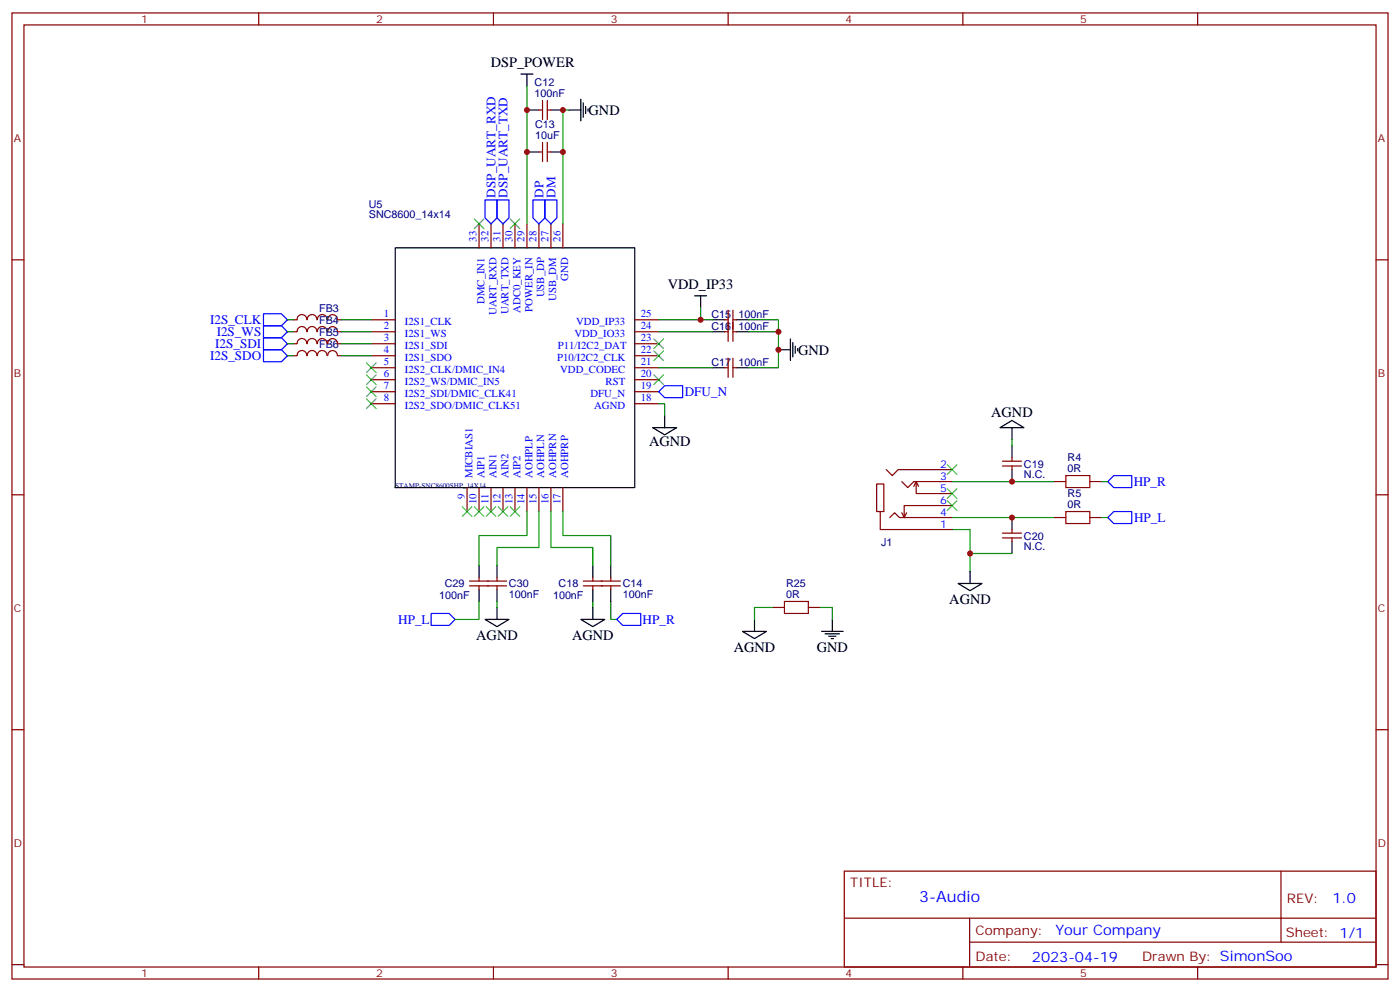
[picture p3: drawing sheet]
<svg xmlns="http://www.w3.org/2000/svg" width="412mm" height="292mm" viewBox="0 0 412 292" stroke-linecap="round" stroke-linejoin="round" font-family="sans-serif">
<g fill="none" stroke="#870000" stroke-width=".35">
<path d="M3.5 3.8h405.4v284.3h-405.4zM7.1 7.3h398.2v277.3h-398.2zM76.2 3.8v3.5M145.3 3.8v3.5M214.5 3.8v3.5M283.6 3.8v3.5M352.8 3.8v3.5M158.7 32.4h1.1M159.8 29.6v5.6M161.2 29.6v5.6M161.2 32.4h1.1M158.7 44.7h1.1"/>
<path d="M159.8 41.9v5.7M161.2 41.9v5.7M161.2 44.7h1.1M3.5 76.5h3.6M141.1 65.9v7.1M144.6 65.9v7.1M148.2 65.9v7.1M151.7 65.9v7.1M155.2 65.9v7.1M158.7 65.9v7.1M162.3 65.9v7.1M165.8 65.9v7.1"/>
<path d="M405.3 76.5h3.6M86.4 97.6h1.1M86.4 94.1h1.1M87.5 94.1a1.41 1.41 0 0 1 1.4-1.5 1.41 1.41 0 0 1 1.4 1.5M87.5 97.6a1.41 1.41 0 0 1 1.4-1.5 1.41 1.41 0 0 1 1.4 1.5M90.5 94.1a1.41 1.41 0 0 1 1.4-1.5 1.41 1.41 0 0 1 1.4 1.5M90.5 97.6a1.41 1.41 0 0 1 1.4-1.5 1.41 1.41 0 0 1 1.4 1.5M93.5 94.1a1.41 1.41 0 0 1 1.4-1.5 1.41 1.41 0 0 1 1.4 1.5M93.5 97.6a1.41 1.41 0 0 1 1.4-1.5 1.41 1.41 0 0 1 1.4 1.5M96.6 94.1a1.41 1.41 0 0 1 1.4-1.5 1.41 1.41 0 0 1 1.4 1.5M96.6 97.6a1.41 1.41 0 0 1 1.4-1.5 1.41 1.41 0 0 1 1.4 1.5M99.5 97.6h1"/>
<path d="M99.5 94.1h1M109.4 97.6h7M109.4 94.1h7M187 97.6h7M187 94.1h7M213.4 97.6h1.1M213.4 94.1h1.1M214.5 91.3v9.2M215.9 97.6h1.1M215.9 94.1h1.1M215.9 91.3v9.2M86.4 101.2h1.1"/>
<path d="M86.4 104.7h1.1M87.5 104.7a1.41 1.41 0 0 1 1.4-1.5 1.41 1.41 0 0 1 1.4 1.5M87.5 101.2a1.41 1.41 0 0 1 1.4-1.6 1.41 1.41 0 0 1 1.4 1.6M90.5 104.7a1.41 1.41 0 0 1 1.4-1.5 1.41 1.41 0 0 1 1.4 1.5M90.5 101.2a1.41 1.41 0 0 1 1.4-1.6 1.41 1.41 0 0 1 1.4 1.6M93.5 104.7a1.41 1.41 0 0 1 1.4-1.5 1.41 1.41 0 0 1 1.4 1.5M93.5 101.2a1.41 1.41 0 0 1 1.4-1.6 1.41 1.41 0 0 1 1.4 1.6M96.6 104.7a1.41 1.41 0 0 1 1.4-1.5 1.41 1.41 0 0 1 1.4 1.5M96.6 101.2a1.41 1.41 0 0 1 1.4-1.5 1.41 1.41 0 0 1 1.4 1.5M99.5 101.2h1M99.5 104.7h1M109.4 101.2h7"/>
<path d="M109.4 104.7h7M109.4 108.2h7M109.4 111.8h7M109.4 115.3h7M109.4 118.8h7M187 101.2h7M187 104.7h7M187 108.2h7M187 111.8h7M187 115.3h7M187 118.8h7M213.4 108.2h1.1"/>
<path d="M214.5 105.4v5.7M215.9 108.2h1.1M215.9 105.4v5.7M261.1 138.2l1.7 1.8 1.8-1.8h15.9M295.3 135.7h5.6M295.3 137.2h5.6M298.1 134.7v1M298.1 137.2v1M3.5 145.6h3.6M137.6 143.5v7.1M141.1 143.5v7.1M144.6 143.5v7.1"/>
<path d="M148.2 143.5v7.1M151.7 143.5v7.1M155.2 143.5v7.1M158.7 143.5v7.1M162.3 143.5v7.1M165.8 143.5v7.1M259.3 150.6h1v-8.1h-2.1v8.1h1.1v5.3h21.2M262.1 152.3l1.4-1.4 1.4 1.4h15.6M265.6 141.7l1.8 1.8 1.8-1.8h11.3M265.6 150.9l.7 1.4M267.1 150.9l-.8 1.4M269.9 141.7v3.6h10.6"/>
<path d="M269.9 141.7l-.7 1.5M269.9 141.7l.7 1.5M280.5 148.8h-14.2v3.5M295.3 156.9h5.6M295.3 158.3h5.6M298.1 155.9v1M298.1 158.3v1.1M310.4 152.3h3.6M310.4 141.7h3.6M321 152.3h3.6M321 141.7h3.6M405.3 145.6h3.6"/>
<path d="M138.3 172.4h10.9M138.3 171h10.9M141.1 170v1M141.1 172.4v1.1M146.4 170v1M146.4 172.4v1.1M171.8 172.4h10.9M171.8 171h10.9M174.6 170v1M174.6 172.4v1.1M179.9 170v1M179.9 172.4v1.1"/>
<path d="M227.5 178.8h3.6M238.1 178.8h3.6M3.5 214.8h3.6M405.3 214.8h3.6M248.7 256.4h156.6v28.2h-156.6zM377.3 256.4v20.9M248.7 270.2h156.5M285.6 277.3h119.6M285.6 270.2v14.2M3.5 283.9h3.6M76.2 284.6v3.5M145.3 284.6v3.5"/>
<path d="M214.5 284.6v3.5M283.6 284.6v3.5M352.8 284.6v3.5M405.3 283.9h3.6"/>
</g>
<g fill="none" stroke="#000" stroke-width=".35">
<path d="M153.5 21.8h3.5M155.2 21.8v3.5M155.2 32.4h3.5M162.3 32.4h3.5M167.6 32.4h3.5M171.1 29.2v6.4M171.8 30.3v4.2M172.5 31.3v2.1M173.2 32v.7M155.2 44.7h3.5M162.3 44.7h3.5M116.4 73h70.6v70.5h-70.6z"/>
<path d="M204.6 87.1h3.5M206.4 87.1v3.5M209.9 94.1h3.5M209.9 97.6h3.5M217 94.1h3.5M217 97.6h3.5M232.8 99.8v6.3M209.9 108.2h3.5M217 108.2h3.5M229.3 102.9h3.5M233.5 100.8v4.3M234.2 101.9v2.1"/>
<path d="M234.9 102.6v.7M192.3 125.9h7l-3.5 2.1zM195.8 122.3v3.6M294.6 125.9l3.5-2.1 3.5 2.1zM298.1 125.9v3.5M298.1 131.2v3.5M298.1 138.2v3.5M298.1 152.3v3.6M298.1 159.4v3.5M141.1 166.4v3.6M141.1 173.5v3.5M146.4 166.4v3.6"/>
<path d="M146.4 173.5v3.5M146.4 178.8v3.5M174.6 166.4v3.6M174.6 173.5v3.5M174.6 178.8v3.5M179.9 166.4v3.6M179.9 173.5v3.5M282.2 171.7h7.1l-3.5 2.1zM285.8 168.2v3.5M142.9 182.3h7l-3.5 2.1zM171.1 182.3h7.1l-3.6 2.1zM218.7 185.8h7.1l-3.6 2.2z"/>
<path d="M222.2 182.3v3.5M242 185.8h6.4M243.1 186.5h4.2M244.1 187.3h2.1M244.8 188h.7M245.2 182.3v3.5"/>
</g>
<g fill="none" stroke="#008700" stroke-width=".35">
<path d="M155.2 25.3v40.6M167.6 32.4h-1.8v33.5M84.7 94.1h1.7M84.7 97.6h1.7M100.5 94.1h8.9M100.5 97.6h8.9M194 94.1h15.9M194 97.6h15.9M206.4 90.6v3.5M220.5 94.1h8.8v14.1h-8.8M220.5 97.6h8.8M84.7 101.2h1.7"/>
<path d="M84.7 104.7h1.7M100.5 101.2h8.9M100.5 104.7h8.9M194 118.8h1.8v3.5M194 108.2h15.9M298.1 129.4v1.8M155.2 150.6v7h-14.1v8.8M158.7 150.6v10.5h-12.3v5.3M162.3 150.6v10.5h12.3v5.3M165.8 150.6v7h14.1v8.8M280.5 155.9h5.3v12.3M280.5 141.7h29.9"/>
<path d="M280.5 152.3h29.9M324.6 141.7h1.7M324.6 152.3h1.7M141.1 177v5.3h-7M146.4 177v1.8M174.6 177v1.8M179.9 177v5.3h1.8M227.5 178.8h-5.3v3.5M241.7 178.8h3.5v3.5M285.8 162.9h12.3"/>
</g>
<g fill="none" stroke="#00f" stroke-width=".35">
<path d="M142.9 58.8h3.5v5.3l-1.8 1.8-1.7-1.8zM146.4 58.8h3.5v5.3l-1.7 1.8-1.8-1.8zM157 58.8h3.5v5.3l-1.8 1.8-1.7-1.8zM160.5 58.8h3.5v5.3l-1.7 1.8-1.8-1.8zM77.6 92.4h5.3l1.8 1.7-1.8 1.8h-5.3zM77.6 95.9h5.3l1.8 1.7-1.8 1.8h-5.3zM77.6 99.4h5.3l1.8 1.8-1.8 1.7h-5.3zM77.6 102.9h5.3l1.8 1.8-1.8 1.8h-5.3zM194 115.3l1.8-1.8h5.3v3.6h-5.3zM326.3 141.7l1.8-1.7h5.3v3.5h-5.3zM326.3 152.3l1.8-1.7h5.3v3.5h-5.3zM127 180.6h5.3l1.8 1.7-1.8 1.8h-5.3z"/>
<path d="M183.4 180.6h5.3v3.5h-5.3l-1.7-1.8z"/>
</g>
<g fill="none" stroke="#3c3" stroke-width=".35">
<path d="M139.7 64.5l2.8 2.8M142.5 64.5l-2.8 2.8M150.3 64.5l2.8 2.8M153.1 64.5l-2.8 2.8M192.6 99.8l2.8 2.8M195.4 99.8l-2.8 2.8M107.9 106.8l2.9 2.8M107.9 110.3l2.9 2.9M107.9 113.9l2.9 2.8M107.9 117.4l2.9 2.8M110.8 106.8l-2.9 2.8M110.8 110.3l-2.9 2.9"/>
<path d="M110.8 113.9l-2.9 2.8M110.8 117.4l-2.9 2.8M192.6 103.3l2.8 2.8M192.6 110.3l2.8 2.9M195.4 103.3l-2.8 2.8M195.4 110.3l-2.8 2.9M279 136.8l2.9 2.8M281.9 136.8l-2.9 2.8M136.2 149.2l2.8 2.8M139 149.2l-2.8 2.8M139.7 149.2l2.8 2.8M142.5 149.2l-2.8 2.8"/>
<path d="M143.2 149.2l2.8 2.8M146 149.2l-2.8 2.8M146.8 149.2l2.8 2.8M149.6 149.2l-2.8 2.8M150.3 149.2l2.8 2.8M153.1 149.2l-2.8 2.8M279 143.9l2.9 2.8M279 147.4l2.9 2.8M281.9 143.9l-2.9 2.8M281.9 147.4l-2.9 2.8"/>
</g>
<path d="M314 140h7v3.5h-7zM314 150.6h7v3.5h-7zM231.1 177h7v3.6h-7z" fill="none" stroke="#a10000" stroke-width=".35"/>
<g fill="#c00">
<circle cx="155.2" cy="32.4" r=".88"/>
<circle cx="165.8" cy="32.4" r=".88"/>
<circle cx="206.4" cy="94.1" r=".88"/>
<circle cx="229.3" cy="102.9" r=".88"/>
<circle cx="229.3" cy="97.6" r=".88"/>
<circle cx="165.8" cy="44.7" r=".88"/>
<circle cx="155.2" cy="44.7" r=".88"/>
<circle cx="298.1" cy="141.7" r=".88"/>
<circle cx="298.1" cy="152.3" r=".88"/>
<circle cx="285.8" cy="162.9" r=".88"/>
</g>
<text font-size="4.6" fill="#00f" x="270.8" y="265.4">3-Audio</text>
<g font-size="4.2">
<text x="144.6" y="19.7">DSP_POWER</text>
<text x="173.4" y="33.8">GND</text>
<text x="196.7" y="85">VDD_IP33</text>
<text x="235.1" y="104.4">GND</text>
<text x="292" y="122.7">AGND</text>
<text x="191.2" y="131.2">AGND</text>
<text x="279.6" y="177.8">AGND</text>
<text x="140.3" y="188.4">AGND</text>
<text x="168.5" y="188.4">AGND</text>
<text x="216.1" y="191.9">AGND</text>
<text x="240.6" y="191.9">GND</text>
</g>
<g font-size="4.2" fill="#00f">
<text x="392.5" y="265.7">1.0</text>
<text x="310.9" y="275.2">Your Company</text>
<text x="304" y="283">2023-04-19</text>
</g>
<g font-size="3.9" fill="#00f">
<text x="146" y="58.1" transform="rotate(-90 146 58.1)">DSP_UART_RXD</text>
<text x="149.5" y="58.1" transform="rotate(-90 149.5 58.1)">DSP_UART_TXD</text>
<text x="160.1" y="58.1" transform="rotate(-90 160.1 58.1)">DP</text>
<text x="163.6" y="58.1" transform="rotate(-90 163.6 58.1)">DM</text>
<text x="61.9" y="95.4">I2S_CLK</text>
<text x="63.8" y="98.9">I2S_WS</text>
<text x="61.9" y="106">I2S_SDO</text>
<text x="63.4" y="102.4">I2S_SDI</text>
<text x="201.7" y="116.5">DFU_N</text>
<text x="333.9" y="142.9">HP_R</text>
<text x="334.1" y="153.6">HP_L</text>
<text x="117.3" y="183.6">HP_L</text>
<text x="189.3" y="183.5">HP_R</text>
</g>
<g font-size="3.9" fill="#800">
<text x="250.5" y="261">TITLE:</text>
<text x="379.1" y="265.7">REV:</text>
<text x="287.4" y="275.2">Company:</text>
<text x="378.7" y="275.8">Sheet: 1/1</text>
<text x="287.4" y="282.9">Date:</text>
<text x="336.4" y="282.9">Drawn By: SimonSoo</text>
</g>
<g font-size="3.2" fill="#800">
<text x="41.6" y="6.8">1</text>
<text x="110.8" y="6.8">2</text>
<text x="179.9" y="6.8">3</text>
<text x="249.1" y="6.8">4</text>
<text x="318.2" y="6.8">5</text>
<text x="4.1" y="41.9">A</text>
<text x="405.9" y="41.9">A</text>
<text x="4.1" y="111.1">B</text>
<text x="405.9" y="111.1">B</text>
<text x="4.1" y="180.2">C</text>
<text x="405.9" y="180.2">C</text>
<text x="4.1" y="249.3">D</text>
<text x="405.9" y="249.3">D</text>
<text x="41.6" y="287.6">1</text>
<text x="110.8" y="287.6">2</text>
<text x="179.9" y="287.6">3</text>
<text x="249.1" y="287.6">4</text>
<text x="318.2" y="287.6">5</text>
</g>
<g font-size="3.2" fill="#000080">
<text x="157.5" y="28.5">100nF</text>
<text x="157.5" y="25.4">C12</text>
<text x="157.6" y="40.9">10uF</text>
<text x="157.6" y="37.7">C13</text>
<text x="108.7" y="64.1">SNC8600_14x14</text>
<text x="108.7" y="61.2">U5</text>
<text x="94" y="91.7">FB3</text>
<text x="94" y="95.2">FB4</text>
<text x="209.6" y="93.5">C15</text>
<text x="217.6" y="93.5">100nF</text>
<text x="94" y="98.8">FB5</text>
<text x="209.6" y="97">C16</text>
<text x="217.6" y="97">100nF</text>
<text x="94" y="102.3">FB6</text>
<text x="209.6" y="107.6">C17</text>
<text x="217.6" y="107.6">100nF</text>
<text x="301.6" y="137.6">C19</text>
<text x="314.5" y="135.8">R4</text>
<text x="301.6" y="140.8">N.C.</text>
<text x="314.5" y="138.9">0R</text>
<text x="314.5" y="149.5">0R</text>
<text x="314.5" y="146.4">R5</text>
<text x="259.5" y="160.7">J1</text>
<text x="301.6" y="161.9">N.C.</text>
<text x="301.6" y="158.8">C20</text>
<text x="131" y="172.8">C29</text>
<text x="149.9" y="172.9">C30</text>
<text x="164.5" y="172.8">C18</text>
<text x="183.4" y="172.9">C14</text>
<text x="231.6" y="172.8">R25</text>
<text x="129.4" y="176.4">100nF</text>
<text x="149.9" y="176">100nF</text>
<text x="162.9" y="176.4">100nF</text>
<text x="183.4" y="176">100nF</text>
<text x="231.6" y="176">0R</text>
</g>
<g font-size="3.2" fill="#00f">
<text x="140.4" y="71.2" transform="rotate(-90 140.4 71.2)">33</text>
<text x="143.9" y="71.2" transform="rotate(-90 143.9 71.2)">32</text>
<text x="147.5" y="71.2" transform="rotate(-90 147.5 71.2)">31</text>
<text x="151" y="71.2" transform="rotate(-90 151 71.2)">30</text>
<text x="154.5" y="71.2" transform="rotate(-90 154.5 71.2)">29</text>
<text x="158" y="71.2" transform="rotate(-90 158 71.2)">28</text>
<text x="161.6" y="71.2" transform="rotate(-90 161.6 71.2)">27</text>
<text x="165.1" y="71.2" transform="rotate(-90 165.1 71.2)">26</text>
<text x="167.4" y="82.6" transform="rotate(-90 167.4 82.6)">GND</text>
<text x="142.7" y="89.5" transform="rotate(-90 142.7 89.5)">DMC_IN1</text>
<text x="160.3" y="87.5" transform="rotate(-90 160.3 87.5)">USB_DP</text>
<text x="163.9" y="88.6" transform="rotate(-90 163.9 88.6)">USB_DM</text>
<text x="113.1" y="93.4">1</text>
<text x="119.2" y="95.7">I2S1_CLK</text>
<text x="146.2" y="92.6" transform="rotate(-90 146.2 92.6)">UART_RXD</text>
<text x="149.8" y="92.5" transform="rotate(-90 149.8 92.5)">UART_TXD</text>
<text x="153.3" y="92.1" transform="rotate(-90 153.3 92.1)">ADC0_KEY</text>
<text x="156.8" y="91.7" transform="rotate(-90 156.8 91.7)">POWER_IN</text>
<text x="169.7" y="95.7">VDD_IP33</text>
<text x="188.7" y="93.4">25</text>
<text x="113.1" y="96.9">2</text>
<text x="113.1" y="100.5">3</text>
<text x="119.2" y="99.2">I2S1_WS</text>
<text x="169.2" y="99.2">VDD_IO33</text>
<text x="188.7" y="100.5">23</text>
<text x="188.7" y="96.9">24</text>
<text x="113.1" y="104">4</text>
<text x="113.1" y="107.5">5</text>
<text x="119.2" y="102.8">I2S1_SDI</text>
<text x="119.2" y="106.3">I2S1_SDO</text>
<text x="164.1" y="106.3">P10/I2C2_CLK</text>
<text x="164.3" y="102.8">P11/I2C2_DAT</text>
<text x="188.7" y="107.5">21</text>
<text x="188.7" y="104">22</text>
<text x="113.1" y="111.1">6</text>
<text x="119.2" y="109.8">I2S2_CLK/DMIC_IN4</text>
<text x="119.2" y="113.3">I2S2_WS/DMIC_IN5</text>
<text x="165" y="109.8">VDD_CODEC</text>
<text x="178.4" y="113.3">RST</text>
<text x="188.7" y="111.1">20</text>
<text x="113.1" y="114.6">7</text>
<text x="113.1" y="118.1">8</text>
<text x="119.2" y="116.9">I2S2_SDI/DMIC_CLK41</text>
<text x="174" y="116.9">DFU_N</text>
<text x="188.7" y="114.6">19</text>
<text x="188.7" y="118.1">18</text>
<text x="119.2" y="120.4">I2S2_SDO/DMIC_CLK51</text>
<text x="175" y="120.4">AGND</text>
<text x="276.9" y="137.9">2</text>
<text x="139.2" y="140.7" transform="rotate(-90 139.2 140.7)">MICBIAS1</text>
<text x="142.7" y="140.7" transform="rotate(-90 142.7 140.7)">AIP1</text>
<text x="146.2" y="140.7" transform="rotate(-90 146.2 140.7)">AIN1</text>
<text x="149.8" y="140.7" transform="rotate(-90 149.8 140.7)">AIN2</text>
<text x="153.3" y="140.7" transform="rotate(-90 153.3 140.7)">AIP2</text>
<text x="156.8" y="140.7" transform="rotate(-90 156.8 140.7)">AOHPLP</text>
<text x="160.3" y="140.7" transform="rotate(-90 160.3 140.7)">AOHPLN</text>
<text x="163.9" y="140.7" transform="rotate(-90 163.9 140.7)">AOHPRN</text>
<text x="167.4" y="140.7" transform="rotate(-90 167.4 140.7)">AOHPRP</text>
<text x="276.9" y="141.4">3</text>
<text x="136.9" y="146.9" transform="rotate(-90 136.9 146.9)">9</text>
<text x="140.4" y="148.4" transform="rotate(-90 140.4 148.4)">10</text>
<text x="143.9" y="148.4" transform="rotate(-90 143.9 148.4)">11</text>
<text x="147.5" y="148.4" transform="rotate(-90 147.5 148.4)">12</text>
<text x="151" y="148.4" transform="rotate(-90 151 148.4)">13</text>
<text x="154.5" y="148.4" transform="rotate(-90 154.5 148.4)">14</text>
<text x="158" y="148.4" transform="rotate(-90 158 148.4)">15</text>
<text x="161.6" y="148.4" transform="rotate(-90 161.6 148.4)">16</text>
<text x="165.1" y="148.4" transform="rotate(-90 165.1 148.4)">17</text>
<text x="276.9" y="148.4">6</text>
<text x="276.9" y="144.9">5</text>
<text x="276.9" y="152">4</text>
<text x="276.9" y="155.5">1</text>
</g>
<text font-size="2.1" fill="#000080" x="116.4" y="143.5">STAMP-SNC8600SHP_14X14</text>
</svg>
